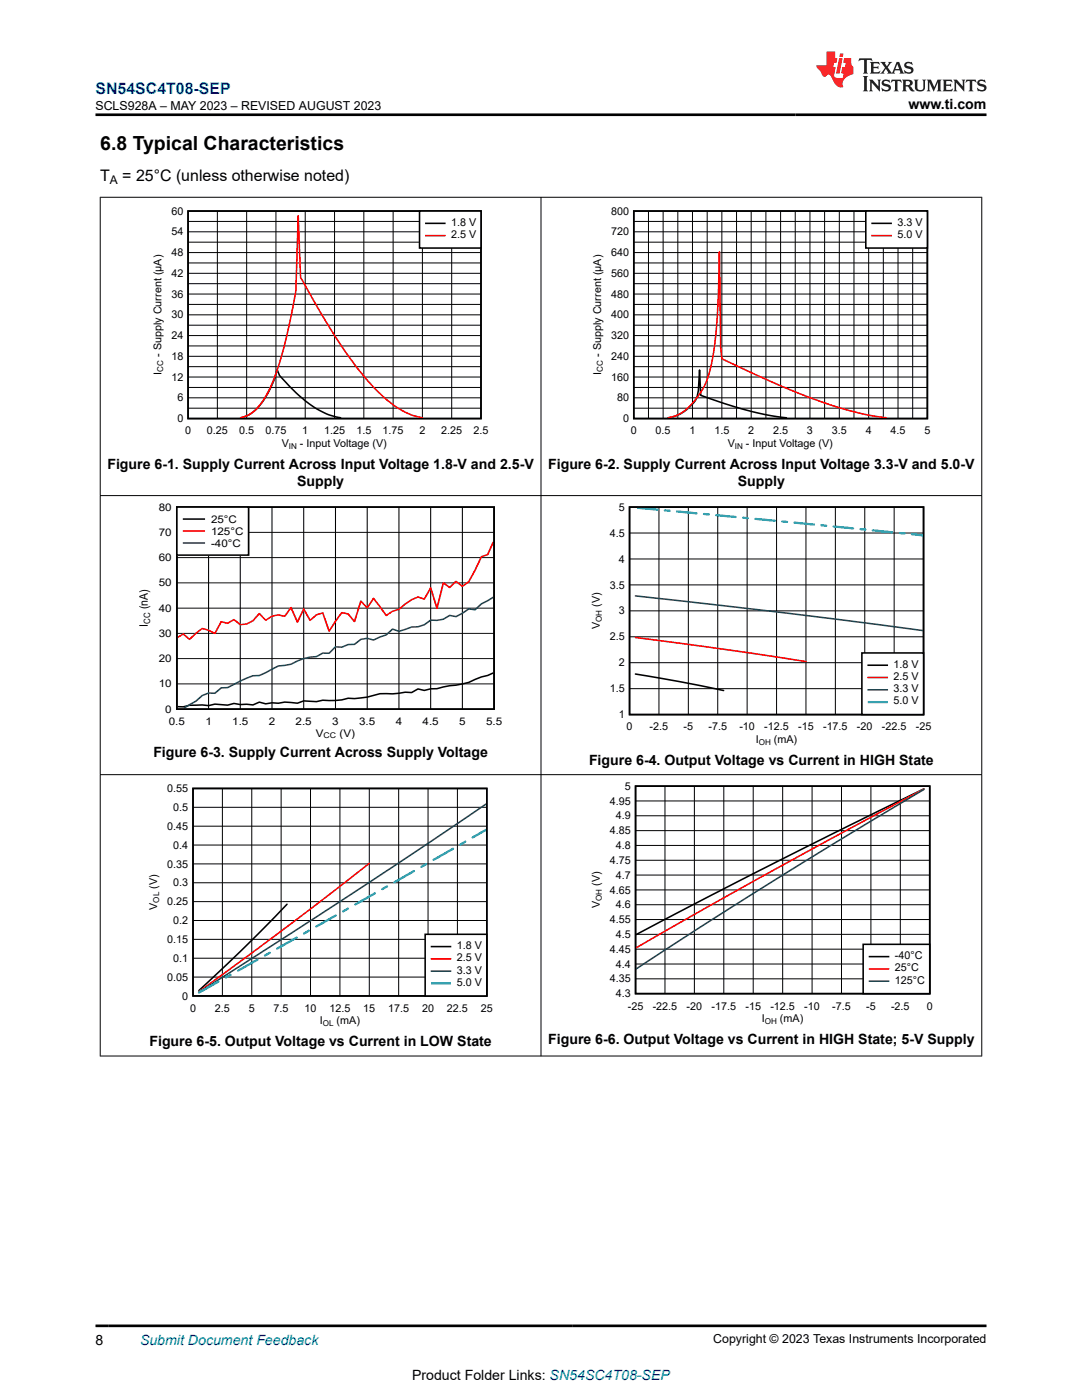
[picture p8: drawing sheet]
<svg xmlns="http://www.w3.org/2000/svg" width="216mm" height="279mm" viewBox="0 0 216 279" stroke-linecap="round" stroke-linejoin="round" font-family="sans-serif">
<path d="M37.5 42.1h58.5v41.4h-58.5zM48 83.4a6.8 6.8 0 0 0 4.5-3.4l.9-1.5a18.2 18.2 0 0 0 1.9-4.8 6.8 6.8 0 0 0 1.9 2.7 21.1 21.1 0 0 0 9.8 6.8l1 .2" fill="none" stroke="#000" stroke-width=".31"/>
<g fill="none" stroke="#000" stroke-width=".2">
<path d="M37.5 58.7h58.5M37.5 56.6h58.5M37.5 54.5h58.5M37.5 52.5h58.5M37.5 50.4h58.5M37.5 48.3h58.5M37.5 46.3h58.5M37.5 44.2h58.5M43.4 42.1v41.4M49.2 42.1v41.4M55.1 42.1v41.4M60.9 42.1v41.4"/>
<path d="M66.8 42.1v41.4M72.6 42.1v41.4M78.4 42.1v41.4M84.3 42.1v41.4M90.1 42.1v41.4M37.5 79.4h58.5M37.5 77.3h58.5M37.5 75.2h58.5M37.5 73.2h58.5M37.5 71.1h58.5M37.5 69h58.5M37.5 67h58.5"/>
<path d="M37.5 64.9h58.5M37.5 62.8h58.5M37.5 60.8h58.5M37.5 81.5h58.5"/>
</g>
<path d="M48 83.4a6.9 6.9 0 0 0 4.5-3.4 40.4 40.4 0 0 0 4.7-12.8l1.8-9.2 .5-14.9 .5 12.3 .4 .8a114.3 114.3 0 0 0 13.1 20 21.6 21.6 0 0 0 9.4 6.8l1.3 .4" fill="none" stroke="#f00" stroke-width=".31"/>
<path d="M83.7 42.1h12.3v7.4h-12.3z" fill-rule="evenodd" fill="#fff"/>
<path d="M83.7 42.1h12.3v7.4h-12.3zM85 44.6h3.8M126.5 42.1h58.5v41.4h-58.5zM133.4 83.4a7.7 7.7 0 0 0 5.7-4.3l.3-1.2 .2-4.1 .2 5.1 4.9 1.7 5.2 1.5 4 .9 3 .4" fill="none" stroke="#000" stroke-width=".31"/>
<path d="M85 47h3.8M133.3 83.4a8.4 8.4 0 0 0 5.8-4.1l.3-.3a15.3 15.3 0 0 0 2.8-7.3l.2-1.4a93 93 0 0 0 .9-11.3l.3-8.8 .2 19.1 .2 2.2 .3 .2 10.5 4.9 8.2 3.3 7.5 2.3 3.3 .7 3 .5" fill="none" stroke="#f00" stroke-width=".31"/>
<g fill="none" stroke="#000" stroke-width=".2">
<path d="M126.5 58.7h58.6M126.5 56.6h58.6M126.5 54.5h58.6M126.5 52.5h58.6M126.5 50.4h58.6M126.5 48.3h58.6M126.5 46.3h58.6M126.5 44.2h58.6M129.4 42.1v41.4M132.3 42.1v41.4M135.3 42.1v41.4M138.2 42.1v41.4"/>
<path d="M141.1 42.1v41.4M144 42.1v41.4M147 42.1v41.4M149.9 42.1v41.4M152.8 42.1v41.4M155.8 42.1v41.4M158.7 42.1v41.4M161.6 42.1v41.4M164.5 42.1v41.4M167.5 42.1v41.4M170.4 42.1v41.4M173.3 42.1v41.4"/>
<path d="M176.3 42.1v41.4M179.2 42.1v41.4M182.1 42.1v41.4M126.5 79.4h58.6M126.5 77.3h58.6M126.5 75.2h58.6M126.5 73.2h58.6M126.5 71.1h58.6M126.5 69h58.6M126.5 67h58.6M126.5 64.9h58.6M126.5 62.8h58.6"/>
<path d="M126.5 60.8h58.6M126.5 81.5h58.6"/>
</g>
<path d="M172.8 42.1h12.2v7.4h-12.2z" fill-rule="evenodd" fill="#fff"/>
<path d="M172.8 42.1h12.2v7.4h-12.2zM174 44.6h3.8" fill="none" stroke="#000" stroke-width=".31"/>
<path d="M174 47h3.8" fill="none" stroke="#f00" stroke-width=".31"/>
<path d="M35.3 101.2h63.3v40.3h-63.3zM98.4 134.3l-1.1 .5-2.5 .8a12.9 12.9 0 0 1-5.1 1.2l-2.5 .6-1.3 .1-1.2 .3-1.3-.3-1.3 .7-1.2-.1a18.1 18.1 0 0 1-5.1 .3 15.8 15.8 0 0 1-6.3 .9 13.1 13.1 0 0 1-5.1 .4l-1.3 .3-2.5-.1-1.3 .4-2.5-.2-1.3 .2h-1.2l-1.3 .2-1.3-.4-1.2 .6-2.6-.1-1.2-.2-1.3 .3-2.5-.2-1.3 .3a15.5 15.5 0 0 0-5 .3l-1.2-.1" fill="none" stroke="#000" stroke-width=".32"/>
<g fill="none" stroke="#000" stroke-width=".2">
<path d="M35.3 116.3h63.3M35.3 111.3h63.3M35.3 106.2h63.3M41.6 101.2v40.3M47.9 101.2v40.3M54.3 101.2v40.3M60.6 101.2v40.3M66.9 101.2v40.3M73.3 101.2v40.3M79.6 101.2v40.3M85.9 101.2v40.3M92.3 101.2v40.3"/>
<path d="M35.3 136.5h63.3M35.3 131.4h63.3M35.3 126.4h63.3M35.3 121.4h63.3"/>
</g>
<path d="M98.4 108.2l-1.1 2.5-1.2 .4-2.6 5-1.2 .9-1.3-1-1.3 1.2-1.2-.9-1.3 5.1-1.3-4.1-1.2 2.3-1.3-.5-1.3 .6-2.5 1.9-1.3 .4-1.2 .8-2.6-3.4-1.2 1.9-1.3-1.3-1.3 4.1-1.2-1.6-1.3-.2-2.5 3.7-1.3-3.7-1.3 .4-1.2 1.1-1.3-2.3-1.3 2.7-1.2-3-1.3 1.8-1.3-.3-1.2 .3-1.3 .8-1.3-1.3-1.2 1.4-1.3 .6-1.3 .2-1.2-1-1.3 .7-1.3-.3-1.2 2.3-1.3-.6-1.3-.4-2.5 2.2-1.2-1.1-1.2 .7" fill="none" stroke="#f00" stroke-width=".32"/>
<path d="M98.4 119.2l-2.3 1.3-1.3 1.2-1.3-.2-2.5 1.6-1.3-.3-1.2 .8-1.3 .2h-1.3l-1.2 .9-1.3 .4h-1.3l-2.5 .9-1.3-.5-1.2 1.2-2.6 1-1.2-.3-1.3 .2-1.3 1h-1.2l-1.3 .6-1.3-.1-1.2 1.3-1.3-.1-1.3 .7a9.9 9.9 0 0 0-5 1.6l-2.6 .3-3.8 1.9-1.2 .1-2.6 1-2.5 1.3-1.3 .1-1.2 1.1-1.3-.1-1.3 .5-1.2 1.1-2.5 1.5" fill="none" stroke="#156" stroke-width=".32"/>
<path d="M35.3 101.2h14.3v9.6h-14.3z" fill-rule="evenodd" fill="#fff"/>
<path d="M35.3 101.2h14.3v9.6h-14.3zM36.6 103.6h4.1" fill="none" stroke="#000" stroke-width=".32"/>
<path d="M36.6 106h4.1" fill="none" stroke="#f00" stroke-width=".32"/>
<path d="M36.6 108.4h4.1" fill="none" stroke="#156" stroke-width=".32"/>
<path d="M125.6 101.2h58.7v41.4h-58.7zM126.8 134.5l9.4 1.6 8.2 1.7" fill="none" stroke="#000" stroke-width=".31"/>
<g fill="none" stroke="#000" stroke-width=".2">
<path d="M125.6 116.7h58.7M125.6 111.6h58.7M125.6 106.4h58.7M131.5 101.2v41.4M137.4 101.2v41.4M143.2 101.2v41.4M149.1 101.2v41.4M155 101.2v41.4M160.8 101.2v41.4M166.7 101.2v41.4M172.6 101.2v41.4M178.4 101.2v41.4"/>
<path d="M125.6 137.4h58.7M125.6 132.3h58.7M125.6 127.1h58.7M125.6 121.9h58.7"/>
</g>
<path d="M126.8 127.2l21.1 2.9 12.9 1.9" fill="none" stroke="#f00" stroke-width=".31"/>
<path d="M126.8 118.9l30.5 3.5 26.8 3.4" fill="none" stroke="#105465" stroke-width=".31"/>
<g fill="none" stroke="#00bacc" stroke-width=".44">
<path d="M127.3 101.3l3.9 .4M132.7 101.9h.9M135.1 102.1l3.9 .3M140.5 102.6l.9 .1M142.9 102.8l3.9 .4M148.3 103.3l.9 .1M150.7 103.6l3.9 .3M156.1 104.1l1 .1M158.5 104.3l3.9 .4M163.9 104.8l1 .1M166.3 105.1l3.9 .3M171.7 105.6l1 .1"/>
<path d="M174.1 105.8l3.9 .4M179.5 106.4l1 .1M181.9 106.6l2.2 .2"/>
</g>
<path d="M172 130.3h12.3v12.3h-12.3z" fill-rule="evenodd" fill="#fff"/>
<path d="M172 130.3h12.3v12.3h-12.3zM173.2 132.8h3.8M38.5 157.4h58.6v41.4h-58.6zM57.3 180.5l-8.2 8.3-9.4 8.9" fill="none" stroke="#000" stroke-width=".31"/>
<path d="M173.2 135.2h3.8M73.7 172.3l-15.3 11.8-18.7 13.8" fill="none" stroke="#f00" stroke-width=".31"/>
<path d="M173.2 137.7h3.8M97 160.5l-24.5 16.4-32.8 21.1" fill="none" stroke="#105465" stroke-width=".31"/>
<g fill="none" stroke="#00bacc" stroke-width=".44">
<path d="M173.4 140.1h3.5M74.8 178.3l-3.9 2.2M77.2 176.9l-.9 .6M82.6 173.8l-3.9 2.3M85 172.4l-.9 .6M90.4 169.4l-3.9 2.2M92.8 168l-.9 .5M97 165.6l-2.7 1.5M43.6 195.9l-3.9 2.2M46 194.5l-.9 .6M51.4 191.5l-3.9 2.2M53.8 190.1l-.9 .6"/>
<path d="M59.2 187.1l-3.9 2.2M61.6 185.7l-.9 .6M67 182.7l-3.9 2.2M69.4 181.3l-.9 .6"/>
</g>
<g fill="none" stroke="#000" stroke-width=".2">
<path d="M44.4 157.4v41.4M50.2 157.4v41.4M56.1 157.4v41.4M62 157.4v41.4M67.8 157.4v41.4M73.7 157.4v41.4M79.6 157.4v41.4M85.4 157.4v41.4M91.3 157.4v41.4M38.5 179.9h58.6M38.5 176.2h58.6M38.5 172.4h58.6"/>
<path d="M38.5 168.6h58.6M38.5 164.9h58.6M38.5 161.1h58.6M38.5 195h58.6M38.5 191.2h58.6M38.5 187.5h58.6M38.5 183.7h58.6"/>
</g>
<path d="M84.8 186.5h12.3v12.3h-12.3z" fill-rule="evenodd" fill="#fff"/>
<path d="M126.8 156.9h58.7v41.4h-58.7zM184.3 157.4l-32.8 16.4-24.5 12.7M84.8 186.5h12.3v12.3h-12.3zM86.1 188.9h3.8" fill="none" stroke="#000" stroke-width=".31"/>
<path d="M184.3 157.5l-29.3 15.8-28 15.8M86.1 191.4h3.8" fill="none" stroke="#f00" stroke-width=".31"/>
<path d="M184.3 157.6l-29.3 17.8-15.3 9.6-12.7 8.3M86.1 193.8h3.8" fill="none" stroke="#105465" stroke-width=".31"/>
<path d="M86.2 196.3h3.6" fill="none" stroke="#00bacc" stroke-width=".44"/>
<g fill="none" stroke="#000" stroke-width=".2">
<path d="M126.8 159.8h58.7M132.7 156.9v41.4M138.6 156.9v41.4M144.4 156.9v41.4M150.3 156.9v41.4M156.2 156.9v41.4M162 156.9v41.4M167.9 156.9v41.4M173.8 156.9v41.4M179.6 156.9v41.4M126.8 177.6h58.7M126.8 174.6h58.7"/>
<path d="M126.8 171.7h58.7M126.8 168.7h58.7M126.8 165.8h58.7M126.8 162.8h58.7M126.8 195.3h58.7M126.8 192.4h58.7M126.8 189.4h58.7M126.8 186.5h58.7M126.8 183.5h58.7M126.8 180.6h58.7"/>
</g>
<path d="M172.2 188.5h13.3v9.8h-13.3z" fill-rule="evenodd" fill="#fff"/>
<path d="M172.2 188.5h13.3v9.8h-13.3zM173.5 190.9h3.8" fill="none" stroke="#000" stroke-width=".31"/>
<path d="M173.5 193.4h3.8" fill="none" stroke="#f00" stroke-width=".31"/>
<path d="M173.5 195.8h3.8" fill="none" stroke="#105465" stroke-width=".31"/>
<path d="M19.9 39.4h176.1M20 39.3v171.5M107.9 39.3v171.5M195.9 39.3v171.5M19.9 98.9h176.1M19.9 154.6h176.1M19.9 210.8h176.1" fill="none" stroke="#000" stroke-width=".2"/>
<path d="M171.5 11.6l-.2 .6 .5-.2h.6v.1v2.2l-.2 .4h1l-.2-.4v-2.2v-.1h.5l.5 .2-.1-.6zM173.6 12.4l.2 .3v1.6l-.2 .4h1.9l.1-.6a1.08 1.08 0 0 1-1.3 .2v-.7h.6l.4 .2v-.7l-.4 .2h-.6v-.5l.2-.2a1 1 0 0 1 1 .3l-.1-.5zM175.7 12.4l.9 1.1-1 1.2h.9l-.2-.2 .5-.8 .4 .8-.2 .2h1.6l-.2-.2 .2-.5h.9l.1 .5-.1 .2h.9l-.2-.4-.8-1.9h-.5l-.9 2.1-.9-1.1 .9-1h-.8l.2 .2-.4 .6-.4-.6 .2-.2zM179 12.8l.4 1h-.7zM180.7 12.5a.65 .65 0 0 0-.2 .7 .65 .65 0 0 0 .6 .5l.6 .1 .1 .3a.79 .79 0 0 1-.7 .4 .79 .79 0 0 1-.7-.5l.1 .7 .2-.1a.93 .93 0 0 0 1.1 0 .93 .93 0 0 0 .4-.9 1.46 1.46 0 0 0-1.2-.6l-.1-.3a1.09 1.09 0 0 1 1.2 .2l-.2-.6-.1 .1-.5-.2zM172.2 15.2l.2 .4v2.2l-.2 .4h1l-.2-.4v-2.2l.2-.4zM173.4 15.9l.2 .4v1.5l-.2 .4h.8l-.3-.4 .1-1.3 1.6 1.8v-2l.2-.4h-.7l.1 .2 .1 1.1-1.2-1.3zM176.2 16a.65 .65 0 0 0-.2 .8 .65 .65 0 0 0 .6 .4l.6 .2 .1 .2a.79 .79 0 0 1-.7 .4 .79 .79 0 0 1-.7-.5l.1 .7 .2-.1a.93 .93 0 0 0 1.1 .1 .93 .93 0 0 0 .4-1 1.46 1.46 0 0 0-1.2-.5l-.1-.4a1.09 1.09 0 0 1 1.2 .2l-.1-.6-.2 .1-.5-.1zM177.9 15.9l-.1 .6a.63 .63 0 0 1 .8-.3v1.6l-.3 .4h1l-.2-.4v-1.6a.66 .66 0 0 1 .8 .3l-.1-.6zM180 15.9l.2 .4v1.5l-.2 .4h1l-.2-.2-.1-.7h.5l.1 .2a.79 .79 0 0 0 1.2 .6l-1-.9a.61 .61 0 0 0 .6-.6 .61 .61 0 0 0-.5-.7zM180.8 16.2h.1a.47 .47 0 0 1 .5 .1 .47 .47 0 0 1 .1 .5l-.1 .1-.7 .1zM182.3 15.9l.2 .2a2.27 2.27 0 0 0 .4 2 1.04 1.04 0 0 0 1.7-.7v-1.3l.2-.2h-.8l.2 .4v1.1a.6 .6 0 0 1-.6 .6 .6 .6 0 0 1-.6-.6v-1.1l.3-.4zM184.9 15.9l.2 .4v1.5l-.2 .4h.8l-.3-.4v-1.4l.9 1.9 .9-1.9v1.4l-.3 .4h1l-.2-.4v-1.5l.2-.4h-.8l-.7 1.5-.6-1.5zM188.1 15.9l.2 .4v1.5l-.2 .4h1.9l.1-.6a1.09 1.09 0 0 1-1.3 .2v-.7h.6l.4 .2v-.6l-.4 .2h-.6v-.6l.2-.1a1.01 1.01 0 0 1 1 .3l-.1-.6zM190.2 15.9l.3 .4v1.5l-.3 .4h.8l-.2-.4v-1.3l1.6 1.8v-2l.2-.4h-.7l.2 .2v1.1l-1.2-1.3zM192.8 15.9l-.1 .6a.63 .63 0 0 1 .8-.3v1.6l-.3 .4h1l-.2-.4v-1.6a.66 .66 0 0 1 .8 .3l-.1-.6zM195.2 16a.65 .65 0 0 0-.2 .8 .65 .65 0 0 0 .6 .4l.6 .2 .2 .2a.79 .79 0 0 1-.7 .4 .79 .79 0 0 1-.7-.5l.1 .7 .2-.1a.93 .93 0 0 0 1 .1 .93 .93 0 0 0 .5-1 1.46 1.46 0 0 0-1.3-.5v-.4a1.09 1.09 0 0 1 1.2 .2l-.2-.6-.2 .1-.5-.1z" fill="#231f20"/>
<path d="M164.9 10.3v2.7h-2l.1 .4 .8 1a.95 .95 0 0 0 1 .9 .59 .59 0 0 1 .5-.4 .59 .59 0 0 1 .5 .3l.4 .8a1.59 1.59 0 0 0 2.1 1.4 1.61 1.61 0 0 1 1-2.3l1-.3-.1-1.5a1.59 1.59 0 0 1-.3-1.7h-1.5l-.2 .9h.6l-.2 .9h-.5l-.2 .9v.3l.4 .1-.1 .9h-.7a.73 .73 0 0 1-1-.7l.3-1.5h-.5l.1-.9h.5l.2-.9h-.5v-1.3zM167.4 11.6l-.6 3.1h.7l.6-3.1zM167.6 10.7l-.1 .6h.7l.1-.6z" fill="#ed1c24"/>
<path d="M19 22.9h177.8M19 264.6h177.8" fill="none" stroke="#000" stroke-width=".53"/>
<text font-size="3.9" x="20" y="29.9">6.8 Typical Characteristics</text>
<text font-size="3.2" fill="#00f" x="19" y="18.7">SN54SC4T08-SEP</text>
<g font-size="3.2">
<text x="20" y="36.1">T</text>
<text x="24.4" y="36.1">= 25°C (unless otherwise noted)</text>
</g>
<g font-size="2.8">
<text x="181.3" y="21.8">www.ti.com</text>
<text x="21.4" y="93.5">Figure 6-1. Supply Current Across Input Voltage 1.8-V and 2.5-V</text>
<text x="109.4" y="93.5">Figure 6-2. Supply Current Across Input Voltage 3.3-V and 5.0-V</text>
<text x="59.3" y="96.9">Supply</text>
<text x="147.2" y="96.9">Supply</text>
<text x="30.6" y="151">Figure 6-3. Supply Current Across Supply Voltage</text>
<text x="117.5" y="152.6">Figure 6-4. Output Voltage vs Current in HIGH State</text>
<text x="29.8" y="208.8">Figure 6-5. Output Voltage vs Current in LOW State</text>
<text x="109.4" y="208.3">Figure 6-6. Output Voltage vs Current in HIGH State; 5-V Supply</text>
<text x="19" y="268.4">8</text>
<text x="82.2" y="275.3">Product Folder Links: SN54SC4T08-SEP</text>
</g>
<text font-size="2.8" fill="#00f" x="27.9" y="268.4">Submit Document Feedback</text>
<g font-size="2.5">
<text x="19.1" y="21.9">SCLS928A – MAY 2023 – REVISED AUGUST 2023</text>
<text x="142.3" y="268.1">Copyright © 2023 Texas Instruments Incorporated</text>
</g>
<text font-size="2.4" x="21.9" y="36.7">A</text>
<g font-size="2.3">
<text x="29.5" y="125.1" transform="rotate(-90 29.5 125.1)">I</text>
<text x="29.5" y="121.6" transform="rotate(-90 29.5 121.6)">(nA)</text>
</g>
<g font-size="2.1">
<text x="34.2" y="47">54</text>
<text x="34.2" y="42.8">60</text>
<text x="90" y="45">1.8 V</text>
<text x="90" y="47.5">2.5 V</text>
<text x="121.9" y="47">720</text>
<text x="121.9" y="42.8">800</text>
<text x="179.1" y="45">3.3 V</text>
<text x="179.1" y="47.5">5.0 V</text>
<text x="34.2" y="51.1">48</text>
<text x="121.9" y="51.1">640</text>
<text x="34.2" y="59.4">36</text>
<text x="34.2" y="55.3">42</text>
<text x="121.9" y="59.4">480</text>
<text x="121.9" y="55.3">560</text>
<text x="34.2" y="63.6">30</text>
<text x="121.9" y="63.6">400</text>
<text x="32.2" y="71.2" transform="rotate(-90 32.2 71.2)">- Supply Current (µA)</text>
<text x="34.2" y="71.8">18</text>
<text x="34.2" y="67.7">24</text>
<text x="119.9" y="71.2" transform="rotate(-90 119.9 71.2)">- Supply Current (µA)</text>
<text x="121.9" y="71.8">240</text>
<text x="121.9" y="67.7">320</text>
<text x="32.2" y="74.7" transform="rotate(-90 32.2 74.7)">I</text>
<text x="34.2" y="76">12</text>
<text x="119.9" y="74.7" transform="rotate(-90 119.9 74.7)">I</text>
<text x="121.9" y="76">160</text>
<text x="35.4" y="80.1">6</text>
<text x="123.1" y="80.1">80</text>
<text x="35.4" y="84.3">0</text>
<text x="36.9" y="86.7">0</text>
<text x="41.3" y="86.7">0.25</text>
<text x="47.7" y="86.7">0.5</text>
<text x="53" y="86.7">0.75</text>
<text x="56.2" y="89.1">V</text>
<text x="59.9" y="89.1">- Input Voltage (V)</text>
<text x="60.3" y="86.7">1</text>
<text x="64.7" y="86.7">1.25</text>
<text x="71.1" y="86.7">1.5</text>
<text x="76.4" y="86.7">1.75</text>
<text x="83.7" y="86.7">2</text>
<text x="88" y="86.7">2.25</text>
<text x="94.5" y="86.7">2.5</text>
<text x="124.3" y="84.3">0</text>
<text x="125.9" y="86.7">0</text>
<text x="130.8" y="86.7">0.5</text>
<text x="137.6" y="86.7">1</text>
<text x="142.5" y="86.7">1.5</text>
<text x="145.2" y="89.1">V</text>
<text x="148.8" y="89.1">- Input Voltage (V)</text>
<text x="149.3" y="86.7">2</text>
<text x="154.3" y="86.7">2.5</text>
<text x="161" y="86.7">3</text>
<text x="166" y="86.7">3.5</text>
<text x="172.7" y="86.7">4</text>
<text x="177.7" y="86.7">4.5</text>
<text x="184.4" y="86.7">5</text>
<text x="31.7" y="101.9">80</text>
<text x="123.5" y="101.9">5</text>
<text x="31.7" y="106.9">70</text>
<text x="42.1" y="104.3">25°C</text>
<text x="42.1" y="106.7">125°C</text>
<text x="121.7" y="107.1">4.5</text>
<text x="31.7" y="112">60</text>
<text x="42.1" y="109.1">-40°C</text>
<text x="123.5" y="112.3">4</text>
<text x="31.7" y="117">50</text>
<text x="121.7" y="117.4">3.5</text>
<text x="31.7" y="122.1">40</text>
<text x="119.7" y="125.6" transform="rotate(-90 119.7 125.6)">V</text>
<text x="119.7" y="121.1" transform="rotate(-90 119.7 121.1)">(V)</text>
<text x="123.5" y="122.6">3</text>
<text x="31.7" y="127.1">30</text>
<text x="121.7" y="127.8">2.5</text>
<text x="31.7" y="137.2">10</text>
<text x="31.7" y="132.1">20</text>
<text x="123.5" y="133">2</text>
<text x="178.3" y="133.2">1.8 V</text>
<text x="178.3" y="135.7">2.5 V</text>
<text x="33" y="142.2">0</text>
<text x="121.7" y="138.2">1.5</text>
<text x="123.5" y="143.3">1</text>
<text x="178.3" y="138.1">3.3 V</text>
<text x="178.3" y="140.6">5.0 V</text>
<text x="33.7" y="144.6">0.5</text>
<text x="41" y="144.6">1</text>
<text x="46.3" y="144.6">1.5</text>
<text x="53.6" y="144.6">2</text>
<text x="59" y="144.6">2.5</text>
<text x="63" y="147">V</text>
<text x="66.3" y="144.6">3</text>
<text x="67.7" y="147">(V)</text>
<text x="71.7" y="144.6">3.5</text>
<text x="79" y="144.6">4</text>
<text x="84.3" y="144.6">4.5</text>
<text x="91.6" y="144.6">5</text>
<text x="97" y="144.6">5.5</text>
<text x="125" y="145.8">0</text>
<text x="129.6" y="145.8">-2.5</text>
<text x="136.4" y="145.8">-5</text>
<text x="141.4" y="145.8">-7.5</text>
<text x="147.5" y="145.8">-10</text>
<text x="150.8" y="148.2">I</text>
<text x="152.5" y="145.8">-12.5</text>
<text x="154.4" y="148.2">(mA)</text>
<text x="159.3" y="145.8">-15</text>
<text x="164.2" y="145.8">-17.5</text>
<text x="171" y="145.8">-20</text>
<text x="176" y="145.8">-22.5</text>
<text x="182.7" y="145.8">-25</text>
<text x="33.4" y="158.1">0.55</text>
<text x="34.6" y="161.8">0.5</text>
<text x="121.7" y="160.6">4.95</text>
<text x="124.7" y="157.6">5</text>
<text x="33.4" y="165.6">0.45</text>
<text x="121.7" y="166.5">4.85</text>
<text x="122.9" y="163.5">4.9</text>
<text x="33.4" y="173.1">0.35</text>
<text x="34.6" y="169.4">0.4</text>
<text x="121.7" y="172.4">4.75</text>
<text x="122.9" y="169.4">4.8</text>
<text x="31.4" y="177.4" transform="rotate(-90 31.4 177.4)">(V)</text>
<text x="34.6" y="176.9">0.3</text>
<text x="119.7" y="176.8" transform="rotate(-90 119.7 176.8)">(V)</text>
<text x="121.7" y="178.3">4.65</text>
<text x="122.9" y="175.4">4.7</text>
<text x="31.4" y="181.6" transform="rotate(-90 31.4 181.6)">V</text>
<text x="33.4" y="180.7">0.25</text>
<text x="34.6" y="184.4">0.2</text>
<text x="119.7" y="181.2" transform="rotate(-90 119.7 181.2)">V</text>
<text x="121.7" y="184.2">4.55</text>
<text x="122.9" y="181.3">4.6</text>
<text x="33.4" y="188.2">0.15</text>
<text x="34.6" y="192">0.1</text>
<text x="91.2" y="189.4">1.8 V</text>
<text x="91.2" y="191.8">2.5 V</text>
<text x="121.7" y="190.1">4.45</text>
<text x="122.9" y="187.2">4.5</text>
<text x="178.6" y="191.4">-40°C</text>
<text x="33.4" y="195.7">0.05</text>
<text x="91.2" y="194.3">3.3 V</text>
<text x="91.2" y="196.7">5.0 V</text>
<text x="121.7" y="196.1">4.35</text>
<text x="122.9" y="193.1">4.4</text>
<text x="178.6" y="193.8">25°C</text>
<text x="178.6" y="196.3">125°C</text>
<text x="36.4" y="199.5">0</text>
<text x="37.9" y="201.9">0</text>
<text x="42.9" y="201.9">2.5</text>
<text x="49.6" y="201.9">5</text>
<text x="54.6" y="201.9">7.5</text>
<text x="60.8" y="201.9">10</text>
<text x="65.7" y="201.9">12.5</text>
<text x="72.5" y="201.9">15</text>
<text x="77.5" y="201.9">17.5</text>
<text x="84.2" y="201.9">20</text>
<text x="89.2" y="201.9">22.5</text>
<text x="95.9" y="201.9">25</text>
<text x="122.9" y="199">4.3</text>
<text x="125.3" y="201.5">-25</text>
<text x="130.2" y="201.5">-22.5</text>
<text x="137" y="201.5">-20</text>
<text x="142" y="201.5">-17.5</text>
<text x="148.7" y="201.5">-15</text>
<text x="152" y="203.9">I</text>
<text x="153.7" y="201.5">-12.5</text>
<text x="155.6" y="203.9">(mA)</text>
<text x="160.5" y="201.5">-10</text>
<text x="166.1" y="201.5">-7.5</text>
<text x="172.8" y="201.5">-5</text>
<text x="177.8" y="201.5">-2.5</text>
<text x="184.9" y="201.5">0</text>
<text x="63.8" y="204.4">I</text>
<text x="67.2" y="204.4">(mA)</text>
</g>
<text font-size="1.7" x="29.9" y="124.5" transform="rotate(-90 29.9 124.5)">CC</text>
<g font-size="1.6">
<text x="32.6" y="74.1" transform="rotate(-90 32.6 74.1)">CC</text>
<text x="120.3" y="74.1" transform="rotate(-90 120.3 74.1)">CC</text>
<text x="57.7" y="89.5">IN</text>
<text x="146.6" y="89.5">IN</text>
<text x="120.1" y="124.1" transform="rotate(-90 120.1 124.1)">OH</text>
<text x="64.6" y="147.3">CC</text>
<text x="151.4" y="148.6">OH</text>
<text x="120.1" y="179.8" transform="rotate(-90 120.1 179.8)">OH</text>
<text x="31.8" y="180.1" transform="rotate(-90 31.8 180.1)">OL</text>
<text x="64.4" y="204.7">OL</text>
<text x="152.6" y="204.3">OH</text>
</g>
</svg>
